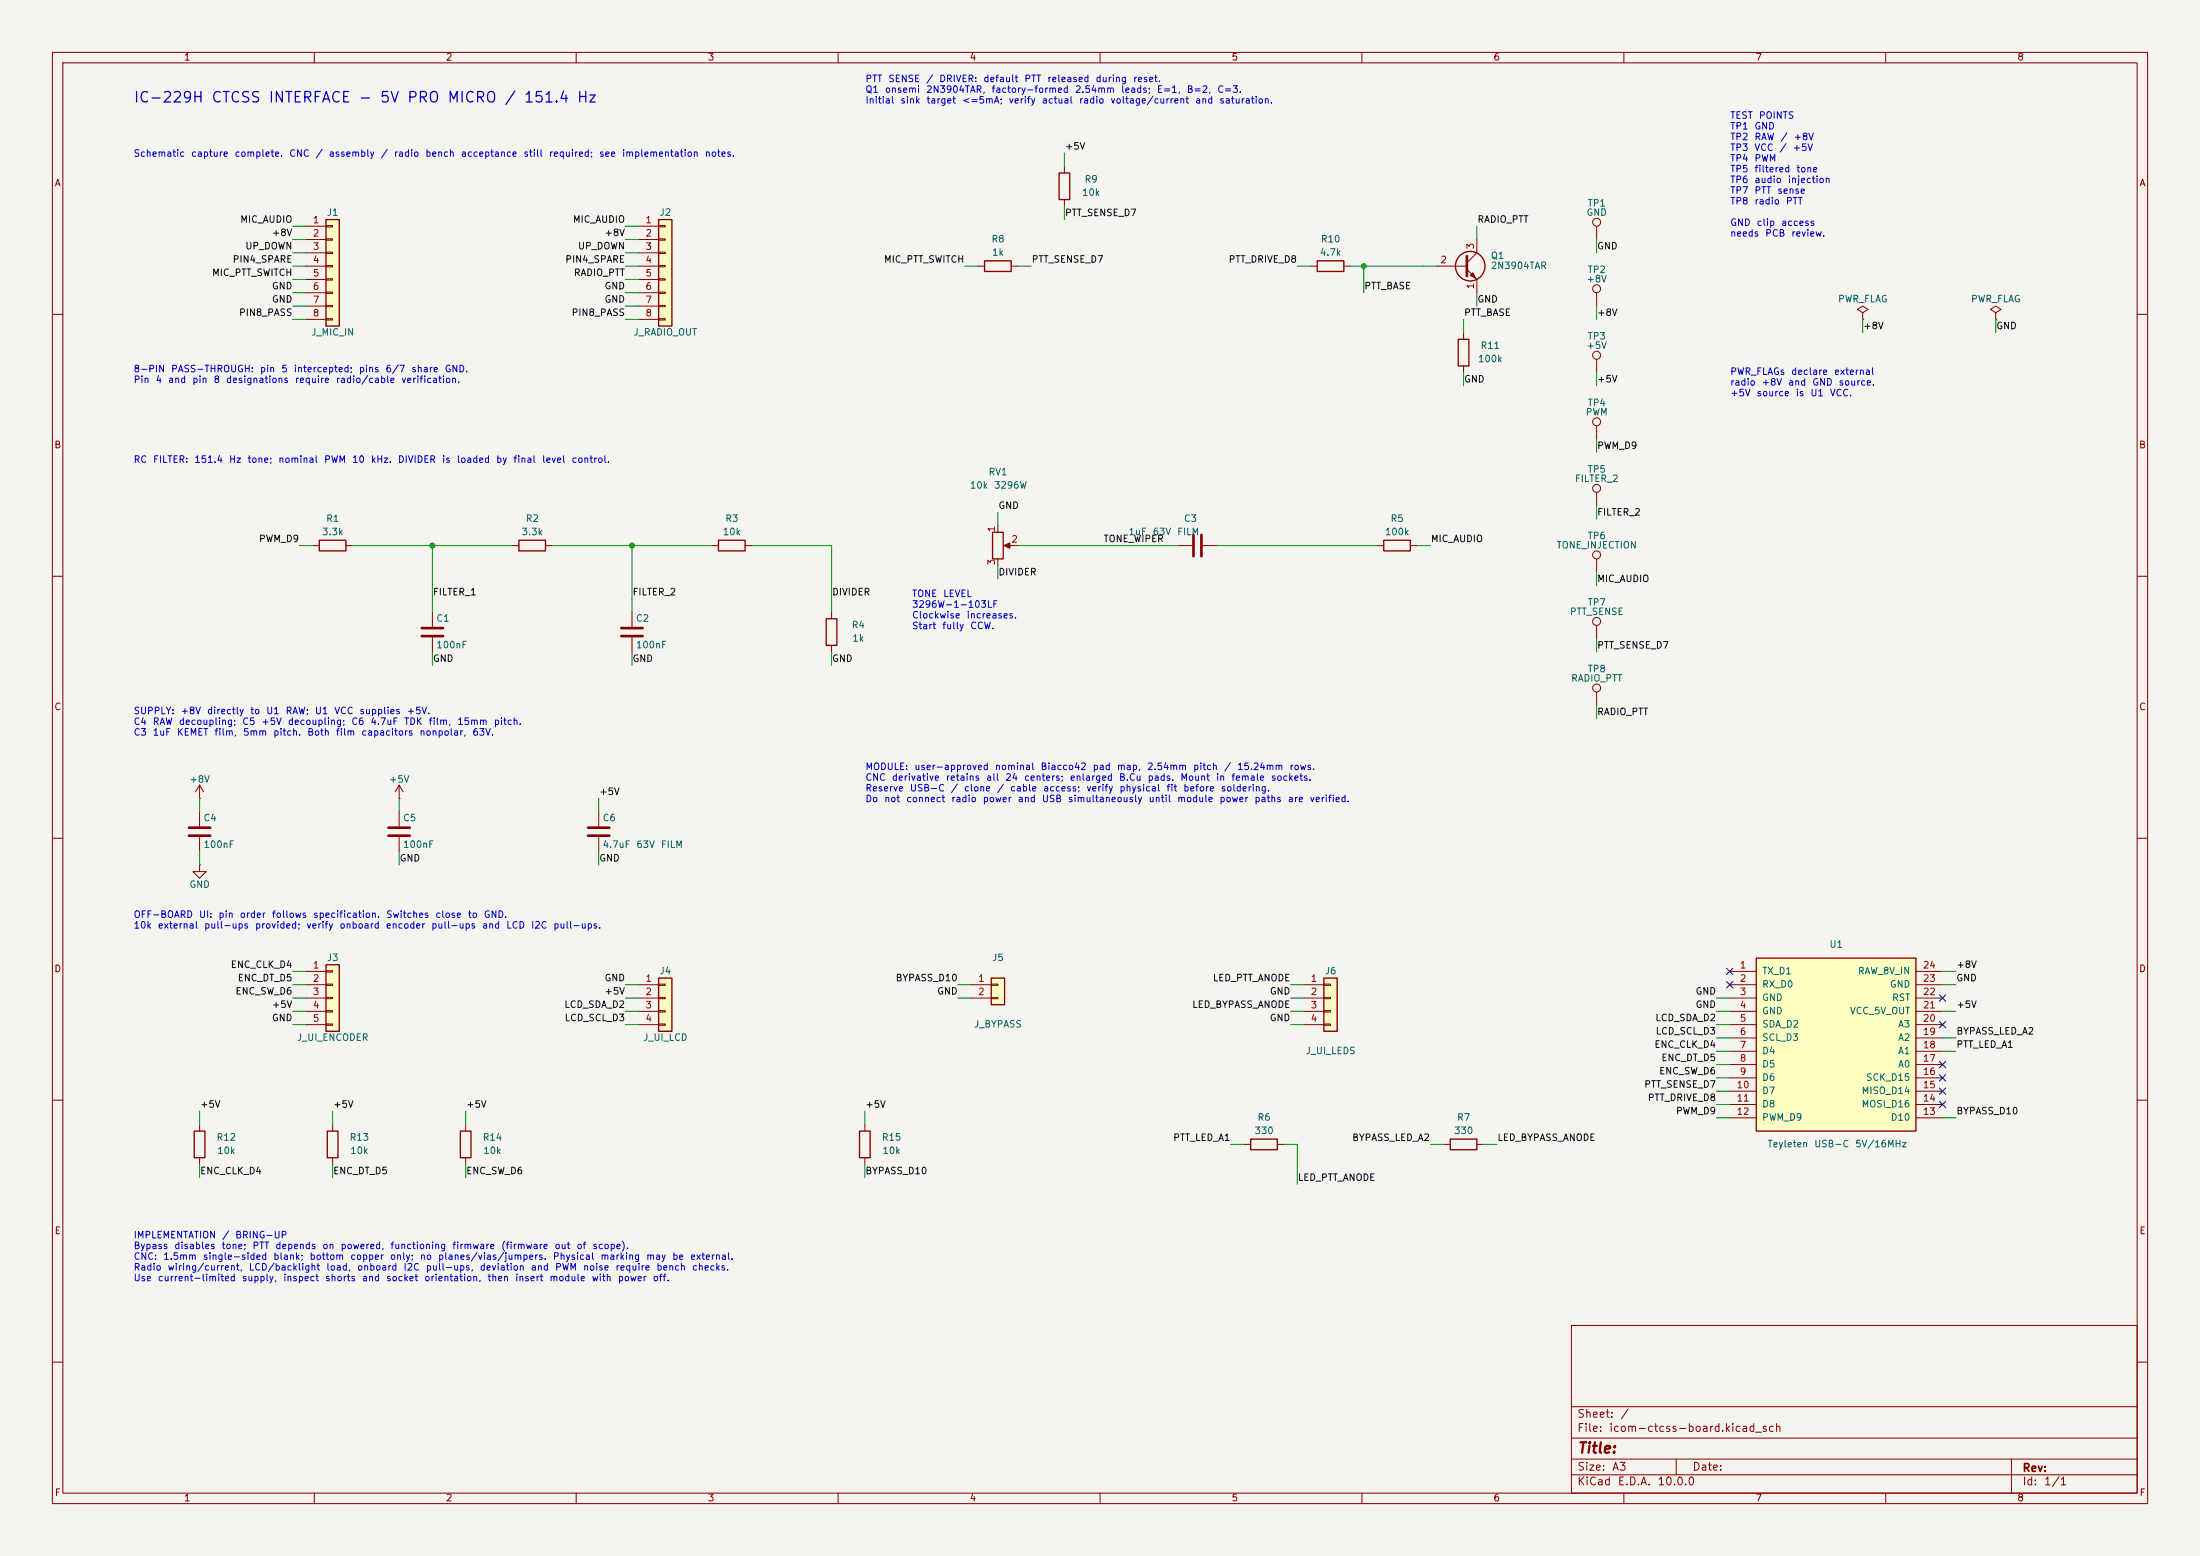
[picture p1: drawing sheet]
<svg xmlns="http://www.w3.org/2000/svg" width="420mm" height="297mm" viewBox="0 0 420 297" stroke-linecap="round" stroke-linejoin="round" font-family="sans-serif">
<path d="M0 0h420v297h-420z" fill="#f5f4ef" stroke="#f5f4ef" stroke-width=".19"/>
<g fill="none" stroke="#840000" stroke-width=".19">
<path d="M10 10h400v277h-400zM12 12h396v273h-396zM60 10v2M110 10v2M160 10v2M210 10v2M260 10v2M310 10v2M360 10v2M10 60h2M408 60h2M10 110h2"/>
<path d="M59.7 104.1h1.3M66 104.1h1.3M97.8 104.1h1.3M104.1 104.1h1.3M190.5 100.3v1.3M190.5 106.7v1.3M192 104.1h2.3M408 110h2M10 160h2M76.2 154.9v2.8M76.2 159.8v2.8M408 160h2"/>
<path d="M10 210h2M408 210h2M300 253h108v32h-108zM10 260h2M300 278.5h108M300 274.5h108M300 268.5h108M320 278.5v3M384 278.5v6.5M408 260h2M60 285v2M110 285v2"/>
<path d="M160 285v2M210 285v2M260 285v2M300 281.5h108M310 285v2M360 285v2"/>
</g>
<path d="M74.2 158h4M74.2 159.5h4" fill="none" stroke="#840000" stroke-width=".51"/>
<path d="M61 103.1h5v2.1h-5zM99.1 103.1h5v2.1h-5zM189.5 101.6h2v5.1h-2z" fill="none" stroke="#840000" stroke-width=".25"/>
<path d="M191.6 104.1l1.2-.5v1z" fill="#840000" stroke="#840000" stroke-width=".19"/>
<path d="M125.7 41.9h2.6v20.3h-2.6z" fill="#ffffc2"/>
<path d="M125.7 41.9h2.6v20.3h-2.6z" fill="none" stroke="#840000" stroke-width=".25"/>
<g fill="none" stroke="#840000" stroke-width=".19">
<path d="M121.9 43.2h3.8M121.9 45.7h3.8M121.9 48.3h3.8M121.9 50.8h3.8M121.9 53.3h3.8M121.9 55.9h3.8M121.9 58.4h3.8M125.7 43.1h1.3v.2h-1.3zM125.7 45.6h1.3v.2h-1.3zM125.7 48.1h1.3v.3h-1.3zM125.7 50.7h1.3v.2h-1.3zM125.7 53.2h1.3v.3h-1.3z"/>
<path d="M125.7 55.8h1.3v.2h-1.3zM125.7 58.3h1.3v.2h-1.3zM121.9 61h3.8M125.7 60.8h1.3v.3h-1.3z"/>
</g>
<path d="M62.2 41.9h2.6v20.3h-2.6z" fill="#ffffc2"/>
<path d="M62.2 41.9h2.6v20.3h-2.6zM188 49.8h5v2h-5zM251.5 49.8h5v2h-5zM37.1 215.9h2v5.1h-2zM62.5 215.9h2v5.1h-2zM87.9 215.9h2v5.1h-2z" fill="none" stroke="#840000" stroke-width=".25"/>
<g fill="none" stroke="#840000" stroke-width=".19">
<path d="M58.4 43.2h3.8M58.4 45.7h3.8M58.4 48.3h3.8M58.4 50.8h3.8M58.4 53.3h3.8M58.4 55.9h3.8M58.4 58.4h3.8M62.2 43.1h1.3v.2h-1.3zM62.2 45.6h1.3v.2h-1.3zM62.2 48.1h1.3v.3h-1.3zM62.2 50.7h1.3v.2h-1.3zM62.2 53.2h1.3v.3h-1.3z"/>
<path d="M62.2 55.8h1.3v.2h-1.3zM62.2 58.3h1.3v.2h-1.3zM186.7 50.8h1.3M193 50.8h1.3M250.2 50.8h1.3M256.5 50.8h1.3M58.4 61h3.8M62.2 60.8h1.3v.3h-1.3zM82.5 116.8v2.8M82.5 121.7v2.8M38.1 165.1v1.3h1.3l-1.3 1.2-1.3-1.2h1.3M38.1 165.1h.1"/>
<path d="M38.1 214.6v1.3M63.5 214.6v1.3M88.9 214.6v1.3M38.1 221v1.2M63.5 221v1.2M88.9 221v1.2"/>
</g>
<path d="M80.5 119.9h4.1M80.5 121.4h4.1" fill="none" stroke="#840000" stroke-width=".51"/>
<path d="M335.3 182.9h30.5v33h-30.5z" fill="#ffffc2"/>
<path d="M264.2 103.1h5v2.1h-5zM335.3 182.9h30.5v33h-30.5z" fill="none" stroke="#840000" stroke-width=".25"/>
<g fill="none" stroke="#840000" stroke-width=".19">
<path d="M120.6 116.8v2.8M224.8 104.1h2.8M229.6 104.1h2.8M262.9 104.1h1.3M269.2 104.1h1.3M120.6 121.7v2.8M38.1 152.4h.1M38.1 149.9l-.8 1.2M38.1 149.9l.8 1.2M38.1 149.9v2.5M76.2 152.4h.1M76.2 149.9l-.8 1.2"/>
<path d="M76.2 149.9l.8 1.2M76.2 149.9v2.5M330.2 185.4h5.1M330.2 188h5.1M330.2 190.5h5.1M330.2 193h5.1M330.2 195.6h5.1M330.2 198.1h5.1M365.8 185.4h5M365.8 188h5M365.8 190.5h5M365.8 193h5"/>
<path d="M365.8 195.6h5M365.8 198.1h5M330.2 200.7h5.1M330.2 203.2h5.1M330.2 205.7h5.1M330.2 208.3h5.1M330.2 210.8h5.1M330.2 213.4h5.1M365.8 200.7h5M365.8 203.2h5M365.8 205.7h5M365.8 208.3h5"/>
<path d="M365.8 210.8h5M365.8 213.4h5"/>
</g>
<path d="M118.6 119.9h4.1M227.8 102.1v4.1M229.4 102.1v4.1M118.6 121.4h4.1" fill="none" stroke="#840000" stroke-width=".51"/>
<path d="M62.2 184.2h2.6v12.7h-2.6z" fill="#ffffc2"/>
<path d="M202.2 33h2v5.1h-2zM137.2 103.1h5v2.1h-5zM157.7 118.1h2.1v5.1h-2.1zM62.2 184.2h2.6v12.7h-2.6zM164.1 215.9h2v5.1h-2z" fill="none" stroke="#840000" stroke-width=".25"/>
<g fill="none" stroke="#840000" stroke-width=".19">
<path d="M203.2 31.8v1.2M203.2 38.1v1.3M135.9 104.1h1.3M142.2 104.1h1.3M158.7 116.8v1.3M158.7 123.2v1.3M38.1 154.9v2.8M38.1 159.8v2.8M114.3 154.9v2.8M114.3 159.8v2.8M58.4 185.4h3.8M58.4 188h3.8"/>
<path d="M58.4 190.5h3.8M58.4 193h3.8M58.4 195.6h3.8M62.2 185.3h1.3v.2h-1.3zM62.2 187.8h1.3v.3h-1.3zM62.2 190.4h1.3v.2h-1.3zM62.2 192.9h1.3v.3h-1.3zM62.2 195.5h1.3v.2h-1.3zM165.1 214.6v1.3M165.1 221v1.2"/>
</g>
<path d="M36.1 158h4M36.1 159.5h4M112.3 158h4M112.3 159.5h4" fill="none" stroke="#840000" stroke-width=".51"/>
<path d="M125.7 186.7h2.6v10.2h-2.6z" fill="#ffffc2"/>
<path d="M125.7 186.7h2.6v10.2h-2.6z" fill="none" stroke="#840000" stroke-width=".25"/>
<path d="M121.9 188h3.8M121.9 190.5h3.8M121.9 193h3.8M121.9 195.6h3.8M125.7 187.8h1.3v.3h-1.3zM125.7 190.4h1.3v.2h-1.3zM125.7 192.9h1.3v.3h-1.3zM125.7 195.5h1.3v.2h-1.3z" fill="none" stroke="#840000" stroke-width=".19"/>
<path d="M189.2 186.7h2.6v5.1h-2.6z" fill="#ffffc2"/>
<g fill="none" stroke="#840000" stroke-width=".25">
<path d="M278.4 64.8h2v5.1h-2zM189.2 186.7h2.6v5.1h-2.6zM238.8 217.4h5v2.1h-5z"/>
<circle cx="280.7" cy="50.8" r="2.82"/>
</g>
<g fill="none" stroke="#840000" stroke-width=".19">
<path d="M274.3 50.8h5.7M280 51.4l1.9 1.9v2.6M281.9 45.7v2.6l-1.9 1.9M304.8 43.2v2.5M304.8 55.9v2.5M355.6 59.7l1-.6-1-.7-1 .7 1 .6v1.3M381 59.7l1-.6-1-.7-1 .7 1 .6v1.3M279.4 63.5v1.3M279.4 69.9v1.2M304.8 68.6v2.5M355.6 61h.1M381 61h.1"/>
<path d="M304.8 81.3v2.5M304.8 94v2.5M304.8 106.7v2.5M304.8 119.4v2.5M304.8 132.1v2.5M185.4 188h3.8M185.4 190.5h3.8M189.2 187.8h1.3v.3h-1.3zM189.2 190.4h1.3v.2h-1.3zM237.5 218.4h1.3M243.8 218.4h1.3"/>
<circle cx="304.8" cy="55.1" r=".76"/>
<circle cx="304.8" cy="42.4" r=".76"/>
<circle cx="304.8" cy="67.8" r=".76"/>
<circle cx="304.8" cy="93.2" r=".76"/>
<circle cx="304.8" cy="80.5" r=".76"/>
<circle cx="304.8" cy="105.9" r=".76"/>
<circle cx="304.8" cy="118.6" r=".76"/>
<circle cx="304.8" cy="131.3" r=".76"/>
</g>
<path d="M280 48.9v3.8" fill="none" stroke="#840000" stroke-width=".51"/>
<path d="M280.7 52.6l.5-.5 .5 1z" fill="#840000" stroke="#840000" stroke-width=".19"/>
<path d="M252.7 186.7h2.6v10.2h-2.6z" fill="#ffffc2"/>
<path d="M252.7 186.7h2.6v10.2h-2.6zM276.9 217.4h5v2.1h-5z" fill="none" stroke="#840000" stroke-width=".25"/>
<path d="M248.9 188h3.8M248.9 190.5h3.8M248.9 193h3.8M248.9 195.6h3.8M252.7 187.8h1.3v.3h-1.3zM252.7 190.4h1.3v.2h-1.3zM252.7 192.9h1.3v.3h-1.3zM252.7 195.5h1.3v.2h-1.3zM275.6 218.4h1.3M281.9 218.4h1.3" fill="none" stroke="#840000" stroke-width=".19"/>
<g fill="none" stroke="#009600" stroke-width=".19">
<path d="M203.2 29.2v2.6M203.2 39.4v2.5M55.9 48.3h2.5M55.9 50.8h2.5M55.9 53.3h2.5M55.9 55.9h2.5M55.9 58.4h2.5M55.9 45.7h2.5M55.9 43.2h2.5M119.4 48.3h2.5M119.4 50.8h2.5M119.4 53.3h2.5"/>
<path d="M119.4 55.9h2.5M119.4 58.4h2.5M119.4 45.7h2.5M119.4 43.2h2.5M184.1 50.8h2.6M194.3 50.8h2.5M247.6 50.8h2.6M257.8 50.8h16.5M260.3 50.8v5.1M281.9 43.2v2.5M281.9 55.9v2.5M304.8 45.7v2.6"/>
<path d="M304.8 58.4v2.6M55.9 61h2.5M119.4 61h2.5M279.4 61v2.5M279.4 71.1v2.6M304.8 71.1v2.6M355.6 61v2.5M381 61v2.5M190.5 97.8v2.5M304.8 83.8v2.6M304.8 96.5v2.6M57.1 104.1h2.6"/>
<path d="M67.3 104.1h30.5M82.5 104.1v12.7M105.4 104.1h30.5M120.6 104.1v12.7M143.5 104.1h15.2v12.7M190.5 108v2.5M194.3 104.1h30.5M232.4 104.1h30.5M270.5 104.1h2.5M304.8 109.2v2.6M82.5 124.5v2.5M120.6 124.5v2.5"/>
<path d="M158.7 124.5v2.5M304.8 121.9v2.6M304.8 134.6v2.6M38.1 152.4v2.5M76.2 152.4v2.5M114.3 152.4v2.5M38.1 162.6v2.5M76.2 162.6v2.5M114.3 162.6v2.5M55.9 188h2.5M55.9 193h2.5M55.9 195.6h2.5"/>
<path d="M55.9 190.5h2.5M55.9 185.4h2.5M119.4 188h2.5M119.4 193h2.5M119.4 195.6h2.5M119.4 190.5h2.5M182.9 188h2.5M182.9 190.5h2.5M246.4 188h2.5M246.4 193h2.5M246.4 195.6h2.5M246.4 190.5h2.5"/>
<path d="M327.7 193h2.5M327.7 195.6h2.5M327.7 190.5h2.5M327.7 198.1h2.5M370.8 188h2.6M370.8 193h2.6M370.8 198.1h2.6M370.8 185.4h2.6M38.1 212.1v2.5M63.5 212.1v2.5M88.9 212.1v2.5M165.1 212.1v2.5"/>
<path d="M234.9 218.4h2.6M245.1 218.4h2.5v7.7M273 218.4h2.6M283.2 218.4h2.5M327.7 213.4h2.5M327.7 200.7h2.5M327.7 208.3h2.5M327.7 210.8h2.5M327.7 203.2h2.5M327.7 205.7h2.5M370.8 213.4h2.6M370.8 200.7h2.6"/>
<path d="M38.1 222.2v2.6M63.5 222.2v2.6M88.9 222.2v2.6M165.1 222.2v2.6"/>
</g>
<g fill="none" stroke="#000084" stroke-width=".19">
<path d="M329.6 187.4l1.2 1.2M329.6 184.8l1.2 1.2M330.8 187.4l-1.2 1.2M330.8 184.8l-1.2 1.2M370.2 195l1.2 1.2M370.2 189.9l1.2 1.2M371.4 195l-1.2 1.2M371.4 189.9l-1.2 1.2M370.2 202.6l1.2 1.2M370.2 205.1l1.2 1.2M370.2 207.7l1.2 1.2M370.2 210.2l1.2 1.2"/>
<path d="M371.4 202.6l-1.2 1.2M371.4 205.1l-1.2 1.2M371.4 207.7l-1.2 1.2M371.4 210.2l-1.2 1.2"/>
</g>
<g fill="#009600" stroke="#009600" stroke-width=".19">
<circle cx="82.5" cy="104.1" r=".46"/>
<circle cx="260.3" cy="50.8" r=".46"/>
<circle cx="120.6" cy="104.1" r=".46"/>
</g>
<g font-size="2" fill="#0000c2">
<text x="25.4" y="20.1">IC-229H</text>
<text x="40.2" y="20.1">CTCSS</text>
<text x="51.1" y="20.1">INTERFACE</text>
<text x="68.3" y="20.1">-</text>
<text x="72.4" y="20.1">5V</text>
<text x="77.6" y="20.1">PRO</text>
<text x="85.3" y="20.1">MICRO</text>
<text x="96.2" y="20.1">/</text>
<text x="99.9" y="20.1">151.4</text>
<text x="110" y="20.1">Hz</text>
</g>
<text font-size="2" fill="#840000" x="301" y="277.9">Title:</text>
<g font-size="1.5" fill="#840000">
<text x="301" y="273.7">File:</text>
<text x="301" y="271">Sheet:</text>
<text x="307.1" y="273.7">icom-ctcss-board.kicad_sch</text>
<text x="309.2" y="271">/</text>
<text x="301" y="281.1">Size:</text>
<text x="307.6" y="281.1">A3</text>
<text x="323" y="281.1">Date:</text>
<text x="386" y="281.3">Rev:</text>
<text x="301" y="283.9">KiCad</text>
<text x="308.7" y="283.9">E.D.A.</text>
<text x="316.3" y="283.9">10.0.0</text>
<text x="386" y="283.9">Id:</text>
<text x="390.1" y="283.9">1/1</text>
</g>
<g font-size="1.3" fill="#840000">
<text x="35" y="11.9">1</text>
<text x="85" y="11.9">2</text>
<text x="135" y="11.9">3</text>
<text x="185" y="11.9">4</text>
<text x="235" y="11.9">5</text>
<text x="285" y="11.9">6</text>
<text x="335" y="11.9">7</text>
<text x="385" y="11.9">8</text>
<text x="10.3" y="35.9">A</text>
<text x="408.3" y="35.9">A</text>
<text x="10.3" y="85.9">B</text>
<text x="408.2" y="85.9">B</text>
<text x="10.3" y="135.9">C</text>
<text x="408.2" y="135.9">C</text>
<text x="10.3" y="185.9">D</text>
<text x="408.2" y="185.9">D</text>
<text x="10.3" y="235.9">E</text>
<text x="408.3" y="235.9">E</text>
<text x="10.3" y="285.9">F</text>
<text x="35" y="286.9">1</text>
<text x="85" y="286.9">2</text>
<text x="135" y="286.9">3</text>
<text x="185" y="286.9">4</text>
<text x="235" y="286.9">5</text>
<text x="285" y="286.9">6</text>
<text x="335" y="286.9">7</text>
<text x="385" y="286.9">8</text>
<text x="408.3" y="285.9">F</text>
</g>
<g font-size="1.3" fill="#0000c2">
<text x="165.1" y="16">PTT</text>
<text x="169.5" y="16">SENSE</text>
<text x="176.7" y="16">/</text>
<text x="179.2" y="16">DRIVER:</text>
<text x="187.6" y="16">default</text>
<text x="195.4" y="16">PTT</text>
<text x="199.8" y="16">released</text>
<text x="209" y="16">during</text>
<text x="216.2" y="16">reset.</text>
<text x="165.1" y="18">Q1</text>
<text x="165.1" y="20.1">Initial</text>
<text x="168.8" y="18">onsemi</text>
<text x="171.8" y="20.1">sink</text>
<text x="176.7" y="18">2N3904TAR,</text>
<text x="176.8" y="20.1">target</text>
<text x="183.5" y="20.1">&lt;=5mA;</text>
<text x="189.2" y="18">factory-formed</text>
<text x="192.5" y="20.1">verify</text>
<text x="198.8" y="20.1">actual</text>
<text x="205.1" y="18">2.54mm</text>
<text x="205.9" y="20.1">radio</text>
<text x="211.9" y="20.1">voltage/current</text>
<text x="213.9" y="18">leads;</text>
<text x="220.7" y="18">E=1,</text>
<text x="226.5" y="18">B=2,</text>
<text x="228" y="20.1">and</text>
<text x="232.3" y="18">C=3.</text>
<text x="232.7" y="20.1">saturation.</text>
<text x="330.2" y="23">TEST</text>
<text x="335.7" y="23">POINTS</text>
<text x="330.2" y="25">TP1</text>
<text x="330.2" y="27.1">TP2</text>
<text x="330.2" y="29.1">TP3</text>
<text x="334.8" y="25">GND</text>
<text x="334.8" y="27.1">RAW</text>
<text x="334.8" y="29.1">VCC</text>
<text x="339.6" y="29.1">/</text>
<text x="339.8" y="27.1">/</text>
<text x="342.1" y="29.1">+5V</text>
<text x="342.3" y="27.1">+8V</text>
<text x="25.4" y="30.2">Schematic</text>
<text x="36.4" y="30.2">capture</text>
<text x="44.7" y="30.2">complete.</text>
<text x="55.1" y="30.2">CNC</text>
<text x="60.1" y="30.2">/</text>
<text x="62.6" y="30.2">assembly</text>
<text x="72.6" y="30.2">/</text>
<text x="75.1" y="30.2">radio</text>
<text x="81.1" y="30.2">bench</text>
<text x="87.9" y="30.2">acceptance</text>
<text x="99.8" y="30.2">still</text>
<text x="104.7" y="30.2">required;</text>
<text x="114.3" y="30.2">see</text>
<text x="118.6" y="30.2">implementation</text>
<text x="134.4" y="30.2">notes.</text>
<text x="330.2" y="31.2">TP4</text>
<text x="330.2" y="33.2">TP5</text>
<text x="330.2" y="35.2">TP6</text>
<text x="334.8" y="31.2">PWM</text>
<text x="334.8" y="33.2">filtered</text>
<text x="334.8" y="35.2">audio</text>
<text x="341.2" y="35.2">injection</text>
<text x="342.8" y="33.2">tone</text>
<text x="330.2" y="37.3">TP7</text>
<text x="330.2" y="39.3">TP8</text>
<text x="334.8" y="37.3">PTT</text>
<text x="334.8" y="39.3">radio</text>
<text x="339.2" y="37.3">sense</text>
<text x="340.8" y="39.3">PTT</text>
<text x="330.2" y="43.4">GND</text>
<text x="330.2" y="45.5">needs</text>
<text x="335.2" y="43.4">clip</text>
<text x="336.9" y="45.5">PCB</text>
<text x="339.9" y="43.4">access</text>
<text x="341.9" y="45.5">review.</text>
<text x="25.4" y="71.4">8-PIN</text>
<text x="32.6" y="71.4">PASS-THROUGH:</text>
<text x="49.5" y="71.4">pin</text>
<text x="53.6" y="71.4">5</text>
<text x="56" y="71.4">intercepted;</text>
<text x="68.4" y="71.4">pins</text>
<text x="73.5" y="71.4">6/7</text>
<text x="78.4" y="71.4">share</text>
<text x="84.8" y="71.4">GND.</text>
<text x="330.2" y="71.9">PWR_FLAGs</text>
<text x="341.8" y="71.9">declare</text>
<text x="350" y="71.9">external</text>
<text x="25.4" y="73.4">Pin</text>
<text x="29.6" y="73.4">4</text>
<text x="32" y="73.4">and</text>
<text x="36.6" y="73.4">pin</text>
<text x="40.7" y="73.4">8</text>
<text x="43" y="73.4">designations</text>
<text x="56.2" y="73.4">require</text>
<text x="64" y="73.4">radio/cable</text>
<text x="76.5" y="73.4">verification.</text>
<text x="330.2" y="73.9">radio</text>
<text x="330.2" y="76">+5V</text>
<text x="335.2" y="76">source</text>
<text x="336.2" y="73.9">+8V</text>
<text x="341.3" y="73.9">and</text>
<text x="342.7" y="76">is</text>
<text x="345.5" y="76">U1</text>
<text x="345.9" y="73.9">GND</text>
<text x="349.2" y="76">VCC.</text>
<text x="350.9" y="73.9">source.</text>
<text x="25.4" y="88.7">RC</text>
<text x="29.1" y="88.7">FILTER:</text>
<text x="37" y="88.7">151.4</text>
<text x="43.6" y="88.7">Hz</text>
<text x="47.1" y="88.7">tone;</text>
<text x="53" y="88.7">nominal</text>
<text x="61.8" y="88.7">PWM</text>
<text x="67.1" y="88.7">10</text>
<text x="70.7" y="88.7">kHz.</text>
<text x="75.9" y="88.7">DIVIDER</text>
<text x="84.3" y="88.7">is</text>
<text x="87.1" y="88.7">loaded</text>
<text x="94.6" y="88.7">by</text>
<text x="97.9" y="88.7">final</text>
<text x="103.4" y="88.7">level</text>
<text x="109" y="88.7">control.</text>
<text x="174" y="114.3">TONE</text>
<text x="174" y="116.3">3296W-1-103LF</text>
<text x="174" y="118.4">Clockwise</text>
<text x="179.9" y="114.3">LEVEL</text>
<text x="184.4" y="118.4">increases.</text>
<text x="174" y="120.4">Start</text>
<text x="179.8" y="120.4">fully</text>
<text x="185.1" y="120.4">CCW.</text>
<text x="25.4" y="136.6">SUPPLY:</text>
<text x="34.4" y="136.6">+8V</text>
<text x="39.4" y="136.6">directly</text>
<text x="47.7" y="136.6">to</text>
<text x="50.7" y="136.6">U1</text>
<text x="54.4" y="136.6">RAW;</text>
<text x="60" y="136.6">U1</text>
<text x="63.7" y="136.6">VCC</text>
<text x="68.5" y="136.6">supplies</text>
<text x="77.5" y="136.6">+5V.</text>
<text x="25.4" y="138.7">C4</text>
<text x="25.4" y="140.7">C3</text>
<text x="29.1" y="138.7">RAW</text>
<text x="29.1" y="140.7">1uF</text>
<text x="33.7" y="140.7">KEMET</text>
<text x="34" y="138.7">decoupling;</text>
<text x="40.8" y="140.7">film,</text>
<text x="46.1" y="138.7">C5</text>
<text x="46.3" y="140.7">5mm</text>
<text x="49.8" y="138.7">+5V</text>
<text x="52.1" y="140.7">pitch.</text>
<text x="54.8" y="138.7">decoupling;</text>
<text x="58.6" y="140.7">Both</text>
<text x="64" y="140.7">film</text>
<text x="67" y="138.7">C6</text>
<text x="68.9" y="140.7">capacitors</text>
<text x="70.6" y="138.7">4.7uF</text>
<text x="77" y="138.7">TDK</text>
<text x="80" y="140.7">nonpolar,</text>
<text x="81.7" y="138.7">film,</text>
<text x="87.2" y="138.7">15mm</text>
<text x="90.1" y="140.7">63V.</text>
<text x="94.2" y="138.7">pitch.</text>
<text x="165.1" y="147.3">MODULE:</text>
<text x="165.1" y="149.3">CNC</text>
<text x="170.1" y="149.3">derivative</text>
<text x="174.4" y="147.3">user-approved</text>
<text x="180.4" y="149.3">retains</text>
<text x="188.1" y="149.3">all</text>
<text x="189.8" y="147.3">nominal</text>
<text x="191.8" y="149.3">24</text>
<text x="195.4" y="149.3">centers;</text>
<text x="198.5" y="147.3">Biacco42</text>
<text x="204.1" y="149.3">enlarged</text>
<text x="208.5" y="147.3">pad</text>
<text x="213.1" y="147.3">map,</text>
<text x="213.5" y="149.3">B.Cu</text>
<text x="218.9" y="147.3">2.54mm</text>
<text x="219" y="149.3">pads.</text>
<text x="225.2" y="149.3">Mount</text>
<text x="227.7" y="147.3">pitch</text>
<text x="232" y="149.3">in</text>
<text x="233.6" y="147.3">/</text>
<text x="234.9" y="149.3">female</text>
<text x="236.1" y="147.3">15.24mm</text>
<text x="242.5" y="149.3">sockets.</text>
<text x="246.1" y="147.3">rows.</text>
<text x="165.1" y="151.4">Reserve</text>
<text x="165.1" y="153.4">Do</text>
<text x="168.7" y="153.4">not</text>
<text x="172.9" y="153.4">connect</text>
<text x="173.6" y="151.4">USB-C</text>
<text x="181.4" y="151.4">/</text>
<text x="181.5" y="153.4">radio</text>
<text x="183.9" y="151.4">clone</text>
<text x="187.5" y="153.4">power</text>
<text x="190.2" y="151.4">/</text>
<text x="192.7" y="151.4">cable</text>
<text x="194.2" y="153.4">and</text>
<text x="198.8" y="153.4">USB</text>
<text x="199" y="151.4">access;</text>
<text x="203.8" y="153.4">simultaneously</text>
<text x="207.3" y="151.4">verify</text>
<text x="213.6" y="151.4">physical</text>
<text x="219.2" y="153.4">until</text>
<text x="222.6" y="151.4">fit</text>
<text x="224.6" y="153.4">module</text>
<text x="225.8" y="151.4">before</text>
<text x="232.7" y="153.4">power</text>
<text x="233" y="151.4">soldering.</text>
<text x="239.4" y="153.4">paths</text>
<text x="245.7" y="153.4">are</text>
<text x="249.9" y="153.4">verified.</text>
<text x="25.4" y="175.5">OFF-BOARD</text>
<text x="25.4" y="177.6">10k</text>
<text x="30" y="177.6">external</text>
<text x="37.9" y="175.5">UI:</text>
<text x="38.9" y="177.6">pull-ups</text>
<text x="41.6" y="175.5">pin</text>
<text x="45.7" y="175.5">order</text>
<text x="48.6" y="177.6">provided;</text>
<text x="51.8" y="175.5">follows</text>
<text x="58.4" y="177.6">verify</text>
<text x="59.7" y="175.5">specification.</text>
<text x="64.7" y="177.6">onboard</text>
<text x="73.5" y="177.6">encoder</text>
<text x="73.6" y="175.5">Switches</text>
<text x="82.2" y="177.6">pull-ups</text>
<text x="83" y="175.5">close</text>
<text x="89.2" y="175.5">to</text>
<text x="91.9" y="177.6">and</text>
<text x="92.2" y="175.5">GND.</text>
<text x="96.5" y="177.6">LCD</text>
<text x="101.3" y="177.6">I2C</text>
<text x="105.5" y="177.6">pull-ups.</text>
<text x="25.4" y="236.7">IMPLEMENTATION</text>
<text x="25.4" y="238.7">Bypass</text>
<text x="33.2" y="238.7">disables</text>
<text x="42.2" y="238.7">tone;</text>
<text x="42.3" y="236.7">/</text>
<text x="44.8" y="236.7">BRING-UP</text>
<text x="48.1" y="238.7">PTT</text>
<text x="52.5" y="238.7">depends</text>
<text x="61.4" y="238.7">on</text>
<text x="64.9" y="238.7">powered,</text>
<text x="74.4" y="238.7">functioning</text>
<text x="86.2" y="238.7">firmware</text>
<text x="95.6" y="238.7">(firmware</text>
<text x="105.7" y="238.7">out</text>
<text x="109.9" y="238.7">of</text>
<text x="113" y="238.7">scope).</text>
<text x="25.4" y="240.8">CNC:</text>
<text x="25.4" y="242.8">Radio</text>
<text x="25.4" y="244.9">Use</text>
<text x="30" y="244.9">current-limited</text>
<text x="31" y="240.8">1.5mm</text>
<text x="31.9" y="242.8">wiring/current,</text>
<text x="38.6" y="240.8">single-sided</text>
<text x="46.1" y="244.9">supply,</text>
<text x="47.4" y="242.8">LCD/backlight</text>
<text x="52.1" y="240.8">blank;</text>
<text x="53.9" y="244.9">inspect</text>
<text x="59" y="240.8">bottom</text>
<text x="62" y="244.9">shorts</text>
<text x="62.2" y="242.8">load,</text>
<text x="66.8" y="240.8">copper</text>
<text x="68.1" y="242.8">onboard</text>
<text x="69" y="244.9">and</text>
<text x="73.6" y="244.9">socket</text>
<text x="74.3" y="240.8">only;</text>
<text x="76.9" y="242.8">I2C</text>
<text x="80" y="240.8">no</text>
<text x="80.9" y="244.9">orientation,</text>
<text x="81.2" y="242.8">pull-ups,</text>
<text x="83.5" y="240.8">planes/vias/jumpers.</text>
<text x="91.5" y="242.8">deviation</text>
<text x="92.9" y="244.9">then</text>
<text x="98.2" y="244.9">insert</text>
<text x="101.2" y="242.8">and</text>
<text x="104.8" y="244.9">module</text>
<text x="105.4" y="240.8">Physical</text>
<text x="105.8" y="242.8">PWM</text>
<text x="111.2" y="242.8">noise</text>
<text x="112.8" y="244.9">with</text>
<text x="114.5" y="240.8">marking</text>
<text x="117.4" y="242.8">require</text>
<text x="117.8" y="244.9">power</text>
<text x="123.2" y="240.8">may</text>
<text x="124.5" y="244.9">off.</text>
<text x="125.2" y="242.8">bench</text>
<text x="128.2" y="240.8">be</text>
<text x="131.6" y="240.8">external.</text>
<text x="132" y="242.8">checks.</text>
</g>
<g font-size="1.3" fill="#0f0f0f">
<text x="203.2" y="28.9">+5V</text>
<text x="203.2" y="41.6">PTT_SENSE_D7</text>
<text x="45.8" y="42.8">MIC_AUDIO</text>
<text x="46.7" y="47.9">UP_DOWN</text>
<text x="51.8" y="45.4">+8V</text>
<text x="109.3" y="42.8">MIC_AUDIO</text>
<text x="110.2" y="47.9">UP_DOWN</text>
<text x="115.3" y="45.4">+8V</text>
<text x="281.9" y="42.8">RADIO_PTT</text>
<text x="304.8" y="47.9">GND</text>
<text x="40.4" y="53">MIC_PTT_SWITCH</text>
<text x="44.3" y="50.5">PIN4_SPARE</text>
<text x="107.8" y="50.5">PIN4_SPARE</text>
<text x="109.4" y="53">RADIO_PTT</text>
<text x="168.6" y="50.5">MIC_PTT_SWITCH</text>
<text x="196.8" y="50.5">PTT_SENSE_D7</text>
<text x="234.4" y="50.5">PTT_DRIVE_D8</text>
<text x="51.8" y="55.5">GND</text>
<text x="51.8" y="58.1">GND</text>
<text x="115.3" y="58.1">GND</text>
<text x="115.3" y="55.5">GND</text>
<text x="260.3" y="55.5">PTT_BASE</text>
<text x="281.9" y="58.1">GND</text>
<text x="45.5" y="60.6">PIN8_PASS</text>
<text x="109" y="60.6">PIN8_PASS</text>
<text x="279.4" y="60.6">PTT_BASE</text>
<text x="304.8" y="60.6">+8V</text>
<text x="355.6" y="63.2">+8V</text>
<text x="381" y="63.2">GND</text>
<text x="279.4" y="73.3">GND</text>
<text x="304.8" y="73.3">+5V</text>
<text x="304.8" y="86">PWM_D9</text>
<text x="190.5" y="97.4">GND</text>
<text x="304.8" y="98.7">FILTER_2</text>
<text x="49.3" y="103.8">PWM_D9</text>
<text x="210.6" y="103.8">TONE_WIPER</text>
<text x="273" y="103.8">MIC_AUDIO</text>
<text x="82.5" y="114">FILTER_1</text>
<text x="120.6" y="114">FILTER_2</text>
<text x="158.7" y="114">DIVIDER</text>
<text x="190.5" y="110.1">DIVIDER</text>
<text x="304.8" y="111.4">MIC_AUDIO</text>
<text x="304.8" y="124.1">PTT_SENSE_D7</text>
<text x="82.5" y="126.7">GND</text>
<text x="120.6" y="126.7">GND</text>
<text x="158.7" y="126.7">GND</text>
<text x="304.8" y="136.8">RADIO_PTT</text>
<text x="114.3" y="152.1">+5V</text>
<text x="76.2" y="164.8">GND</text>
<text x="114.3" y="164.8">GND</text>
<text x="43.9" y="185.1">ENC_CLK_D4</text>
<text x="373.4" y="185.1">+8V</text>
<text x="44.9" y="190.2">ENC_SW_D6</text>
<text x="45.3" y="187.6">ENC_DT_D5</text>
<text x="115.3" y="190.2">+5V</text>
<text x="115.3" y="187.6">GND</text>
<text x="170.9" y="187.6">BYPASS_D10</text>
<text x="178.8" y="190.2">GND</text>
<text x="231.4" y="187.6">LED_PTT_ANODE</text>
<text x="242.3" y="190.2">GND</text>
<text x="323.6" y="190.2">GND</text>
<text x="373.4" y="187.6">GND</text>
<text x="51.8" y="192.7">+5V</text>
<text x="51.8" y="195.2">GND</text>
<text x="107.6" y="192.7">LCD_SDA_D2</text>
<text x="107.7" y="195.2">LCD_SCL_D3</text>
<text x="227.5" y="192.7">LED_BYPASS_ANODE</text>
<text x="242.3" y="195.2">GND</text>
<text x="315.9" y="195.2">LCD_SDA_D2</text>
<text x="316" y="197.8">LCD_SCL_D3</text>
<text x="323.6" y="192.7">GND</text>
<text x="373.4" y="197.8">BYPASS_LED_A2</text>
<text x="373.4" y="192.7">+5V</text>
<text x="315.7" y="200.3">ENC_CLK_D4</text>
<text x="317.1" y="202.9">ENC_DT_D5</text>
<text x="373.4" y="200.3">PTT_LED_A1</text>
<text x="313.8" y="207.9">PTT_SENSE_D7</text>
<text x="316.6" y="205.4">ENC_SW_D6</text>
<text x="38.1" y="211.7">+5V</text>
<text x="63.5" y="211.7">+5V</text>
<text x="88.9" y="211.7">+5V</text>
<text x="165.1" y="211.7">+5V</text>
<text x="314.5" y="210.5">PTT_DRIVE_D8</text>
<text x="319.8" y="213">PWM_D9</text>
<text x="373.4" y="213">BYPASS_D10</text>
<text x="223.9" y="218.1">PTT_LED_A1</text>
<text x="258" y="218.1">BYPASS_LED_A2</text>
<text x="285.8" y="218.1">LED_BYPASS_ANODE</text>
<text x="38.1" y="224.4">ENC_CLK_D4</text>
<text x="63.5" y="224.4">ENC_DT_D5</text>
<text x="88.9" y="224.4">ENC_SW_D6</text>
<text x="165.1" y="224.4">BYPASS_D10</text>
<text x="247.6" y="225.7">LED_PTT_ANODE</text>
</g>
<g font-size="1.3" fill="#006464">
<text x="206.9" y="35.2">R9</text>
<text x="62.3" y="41.5">J1</text>
<text x="125.8" y="41.5">J2</text>
<text x="206.5" y="37.7">10k</text>
<text x="302.8" y="41.5">GND</text>
<text x="303" y="39.7">TP1</text>
<text x="189.2" y="46.6">R8</text>
<text x="252.1" y="46.6">R10</text>
<text x="189.3" y="49.1">1k</text>
<text x="251.9" y="49.1">4.7k</text>
<text x="284.5" y="49.8">Q1</text>
<text x="284.5" y="51.7">2N3904TAR</text>
<text x="303" y="52.4">TP2</text>
<text x="302.8" y="54.2">+8V</text>
<text x="350.8" y="58">PWR_FLAG</text>
<text x="376.2" y="58">PWR_FLAG</text>
<text x="59.3" y="64.4">J_MIC_IN</text>
<text x="120.9" y="64.4">J_RADIO_OUT</text>
<text x="303" y="65.1">TP3</text>
<text x="282.1" y="69.4">100k</text>
<text x="282.5" y="66.9">R11</text>
<text x="302.8" y="66.9">+5V</text>
<text x="303" y="77.8">TP4</text>
<text x="302.6" y="79.6">PWM</text>
<text x="185" y="93.6">10k</text>
<text x="188.6" y="91">RV1</text>
<text x="189.7" y="93.6">3296W</text>
<text x="300.6" y="92.3">FILTER_2</text>
<text x="303" y="90.5">TP5</text>
<text x="62.2" y="99.9">R1</text>
<text x="100.3" y="99.9">R2</text>
<text x="138.4" y="99.9">R3</text>
<text x="225.9" y="99.9">C3</text>
<text x="265.4" y="99.9">R5</text>
<text x="61.4" y="102.5">3.3k</text>
<text x="99.5" y="102.5">3.3k</text>
<text x="137.9" y="102.5">10k</text>
<text x="215.3" y="102.5">1uF</text>
<text x="219.9" y="102.5">63V</text>
<text x="224.6" y="102.5">FILM</text>
<text x="264.3" y="102.5">100k</text>
<text x="297" y="105">TONE_INJECTION</text>
<text x="303" y="103.2">TP6</text>
<text x="83.2" y="119">C1</text>
<text x="121.3" y="119">C2</text>
<text x="299.6" y="117.7">PTT_SENSE</text>
<text x="303" y="115.9">TP7</text>
<text x="83.2" y="124.1">100nF</text>
<text x="121.3" y="124.1">100nF</text>
<text x="162.5" y="120.2">R4</text>
<text x="162.6" y="122.8">1k</text>
<text x="299.8" y="130.4">RADIO_PTT</text>
<text x="303" y="128.6">TP8</text>
<text x="36.1" y="149.7">+8V</text>
<text x="74.2" y="149.7">+5V</text>
<text x="38.7" y="157.1">C4</text>
<text x="76.8" y="157.1">C5</text>
<text x="114.9" y="157.1">C6</text>
<text x="38.7" y="162.2">100nF</text>
<text x="76.8" y="162.2">100nF</text>
<text x="114.9" y="162.2">4.7uF</text>
<text x="121.4" y="162.2">63V</text>
<text x="126.1" y="162.2">FILM</text>
<text x="36.1" y="169.8">GND</text>
<text x="62.3" y="183.7">J3</text>
<text x="189.3" y="183.7">J5</text>
<text x="349.1" y="181.2">U1</text>
<text x="125.8" y="186.3">J4</text>
<text x="252.8" y="186.3">J6</text>
<text x="336.3" y="186.3">TX_D1</text>
<text x="336.3" y="188.8">RX_D0</text>
<text x="336.3" y="191.4">GND</text>
<text x="354.6" y="186.3">RAW_8V_IN</text>
<text x="360.7" y="188.8">GND</text>
<text x="361.1" y="191.4">RST</text>
<text x="185.9" y="196.4">J_BYPASS</text>
<text x="336.3" y="193.9">GND</text>
<text x="336.3" y="196.4">SDA_D2</text>
<text x="353.1" y="193.9">VCC_5V_OUT</text>
<text x="362.2" y="196.4">A3</text>
<text x="56.6" y="199">J_UI_ENCODER</text>
<text x="122.7" y="199">J_UI_LCD</text>
<text x="249.2" y="201.5">J_UI_LEDS</text>
<text x="336.3" y="199">SCL_D3</text>
<text x="336.3" y="201.5">D4</text>
<text x="362.2" y="201.5">A1</text>
<text x="362.2" y="199">A2</text>
<text x="336.3" y="204.1">D5</text>
<text x="336.3" y="206.6">D6</text>
<text x="336.3" y="209.1">D7</text>
<text x="355.3" y="209.1">MISO_D14</text>
<text x="356.1" y="206.6">SCK_D15</text>
<text x="362.2" y="204.1">A0</text>
<text x="240" y="214.2">R6</text>
<text x="278.1" y="214.2">R7</text>
<text x="336.3" y="211.7">D8</text>
<text x="336.3" y="214.2">PWM_D9</text>
<text x="355.3" y="211.7">MOSI_D16</text>
<text x="360.9" y="214.2">D10</text>
<text x="41.2" y="218">R12</text>
<text x="41.4" y="220.6">10k</text>
<text x="66.6" y="218">R13</text>
<text x="66.8" y="220.6">10k</text>
<text x="92" y="218">R14</text>
<text x="92.2" y="220.6">10k</text>
<text x="168.2" y="218">R15</text>
<text x="168.4" y="220.6">10k</text>
<text x="239.4" y="216.8">330</text>
<text x="277.5" y="216.8">330</text>
<text x="337.3" y="219.3">Teyleten</text>
<text x="346.2" y="219.3">USB-C</text>
<text x="354.1" y="219.3">5V/16MHz</text>
</g>
<g font-size="1.3" fill="#a90000">
<text x="59.6" y="42.9">1</text>
<text x="59.6" y="45.5">2</text>
<text x="123.1" y="42.9">1</text>
<text x="123.1" y="45.5">2</text>
<text x="281.7" y="47.7" transform="rotate(-90 281.7 47.7)">3</text>
<text x="59.6" y="48">3</text>
<text x="59.6" y="50.5">4</text>
<text x="59.6" y="53.1">5</text>
<text x="123.1" y="48">3</text>
<text x="123.1" y="50.5">4</text>
<text x="123.1" y="53.1">5</text>
<text x="274.9" y="50.5">2</text>
<text x="59.6" y="55.6">6</text>
<text x="59.6" y="58.2">7</text>
<text x="123.1" y="55.6">6</text>
<text x="123.1" y="58.2">7</text>
<text x="281.7" y="55.3" transform="rotate(-90 281.7 55.3)">1</text>
<text x="59.6" y="60.7">8</text>
<text x="123.1" y="60.7">8</text>
<text x="190.2" y="101.7" transform="rotate(-90 190.2 101.7)">1</text>
<text x="193" y="103.9">2</text>
<text x="190.2" y="108" transform="rotate(-90 190.2 108)">3</text>
<text x="59.6" y="185.2">1</text>
<text x="332" y="185.2">1</text>
<text x="367" y="185.2">24</text>
<text x="59.6" y="187.7">2</text>
<text x="59.6" y="190.2">3</text>
<text x="123.1" y="187.7">1</text>
<text x="123.1" y="190.2">2</text>
<text x="186.6" y="187.7">1</text>
<text x="186.6" y="190.2">2</text>
<text x="250.1" y="187.7">1</text>
<text x="250.1" y="190.2">2</text>
<text x="332" y="187.7">2</text>
<text x="332" y="190.2">3</text>
<text x="367" y="190.2">22</text>
<text x="367" y="187.7">23</text>
<text x="59.6" y="192.8">4</text>
<text x="59.6" y="195.3">5</text>
<text x="123.1" y="192.8">3</text>
<text x="123.1" y="195.3">4</text>
<text x="250.1" y="192.8">3</text>
<text x="250.1" y="195.3">4</text>
<text x="332" y="192.8">4</text>
<text x="332" y="195.3">5</text>
<text x="332" y="197.9">6</text>
<text x="367" y="197.9">19</text>
<text x="367" y="195.3">20</text>
<text x="367" y="192.8">21</text>
<text x="332" y="200.4">7</text>
<text x="332" y="202.9">8</text>
<text x="367" y="202.9">17</text>
<text x="367" y="200.4">18</text>
<text x="331.4" y="208">10</text>
<text x="332" y="205.5">9</text>
<text x="367" y="208">15</text>
<text x="367" y="205.5">16</text>
<text x="331.4" y="210.6">11</text>
<text x="331.4" y="213.1">12</text>
<text x="367" y="213.1">13</text>
<text x="367" y="210.6">14</text>
</g>
</svg>
